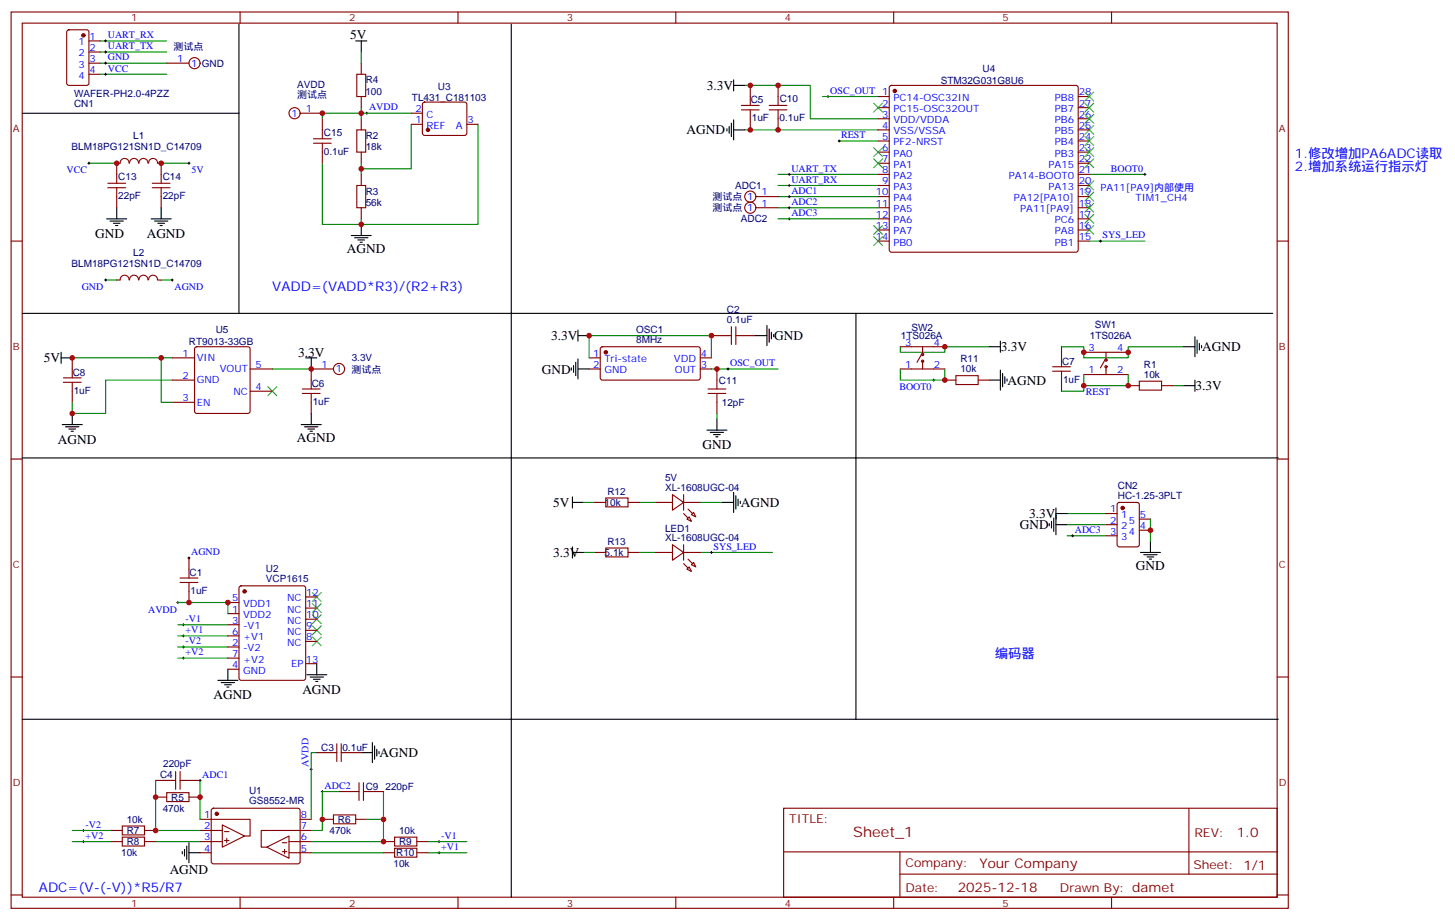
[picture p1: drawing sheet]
<svg xmlns="http://www.w3.org/2000/svg" width="462mm" height="292mm" viewBox="0 0 462 292" stroke-linecap="round" stroke-linejoin="round" font-family="sans-serif">
<g fill="none" stroke="#870000" stroke-width=".35">
<path d="M3.5 3.8h405.4v284.3h-405.4zM7.1 7.3h398.2v277.3h-398.2zM21.4 9.7l.5-.2h5.6l.7 .4v16.5l-.4 .6-5.9 .1-.7-.5v-16.4zM28.2 13h3.5M28.2 16.5h3.5M76.2 3.8v3.5M145.3 3.8v3.5M214.5 3.8v3.5M283.6 3.8v3.5M352.8 3.8v3.5M28.2 20h3.5M28.2 23.6h3.5"/>
<path d="M52.9 20h7.1M95.2 35.9h7.1M102.3 37.7v6.3M113.2 23.6h2.9v7h-2.9zM114.7 20v3.6M114.7 30.6v3.5M114.7 37.7v3.5M130.5 39.4h3.6M130.5 35.9h3.6M134.3 32.6l.5-.2h12.7l.5 .2 .2 .5-.1 9.4-.6 .5-13-.1-.4-.6v-9.2zM148.2 39.4h3.5M235.3 34.9h5.6"/>
<path d="M235.3 33.4h5.6M238.1 27.1v6.3M238.1 34.9v6.3M244.1 34.9h5.7M244.1 33.4h5.7M246.9 27.1v6.3M246.9 34.9v6.3M278.7 30.6h3.5M278.7 34.1h3.5M278.7 37.7h3.5M282.5 27.3l.4-.2h58.6l.5 .2 .2 .5v51.5l-.2 .5-.5 .2h-58.6l-.5-.2-.2-.5v-51.5zM342.2 30.6h3.5"/>
<path d="M342.2 34.1h3.5M342.2 37.7h3.5M34.2 59.5h5.7M34.2 58.1h5.7M37 59.5v6.4M38.1 51.8h-1.1v6.3M38.1 51.8a1.41 1.41 0 0 1 1.4-1.5 1.41 1.41 0 0 1 1.5 1.5M41.1 51.8a1.41 1.41 0 0 1 1.4-1.5 1.41 1.41 0 0 1 1.4 1.5M44.1 51.8a1.41 1.41 0 0 1 1.4-1.5 1.41 1.41 0 0 1 1.4 1.5M47.2 51.8a1.41 1.41 0 0 1 1.4-1.5 1.41 1.41 0 0 1 1.4 1.5M48.3 59.5h5.7M48.3 58.1h5.7"/>
<path d="M50.1 51.8h1.1v6.3M51.2 59.5v6.4M99.5 45.4h5.6M99.5 44h5.6M102.3 45.4v6.4M113.2 58.8h2.9v7.1h-2.9zM113.2 41.2h2.9v7.1h-2.9zM114.7 48.3v3.5M114.7 55.3v3.5M278.7 51.8h3.5M278.7 41.2h3.5M278.7 44.7h3.5"/>
<path d="M278.7 48.3h3.5M278.7 55.3h3.5M278.7 58.8h3.5M342.2 51.8h3.5M342.2 41.2h3.5M342.2 44.7h3.5M342.2 48.3h3.5M342.2 55.3h3.5M342.2 58.8h3.5M3.5 76.5h3.6M114.7 65.9v3.5M239.9 62.4h7"/>
<path d="M239.9 65.9h7M278.7 76.5h3.5M278.7 62.4h3.5M278.7 65.9h3.5M278.7 69.4h3.5M278.7 73h3.5M342.2 76.5h3.5M342.2 62.4h3.5M342.2 65.9h3.5M342.2 69.4h3.5M342.2 73h3.5M405.3 76.5h3.6"/>
<path d="M37 88.8h1.1M38.1 88.8a1.41 1.41 0 0 1 1.4-1.5 1.41 1.41 0 0 1 1.5 1.5M41.1 88.8a1.41 1.41 0 0 1 1.4-1.5 1.41 1.41 0 0 1 1.4 1.5M44.1 88.8a1.41 1.41 0 0 1 1.4-1.5 1.41 1.41 0 0 1 1.4 1.5M47.2 88.8a1.41 1.41 0 0 1 1.4-1.5 1.41 1.41 0 0 1 1.4 1.5M50.1 88.8h1.1M20.1 119.9h5.7M22.9 113.5v6.4M54.7 113.5h7M62 110.2l.4-.2h16.3l.5 .2 .2 .5v19.8l-.3 .5-.4 .2h-16.3l-.5-.3-.2-.4v-19.8zM79.4 117.1h7M105.8 117.1h-7v6.3"/>
<path d="M187 113.5h3.5M187 117.1h3.5M190.7 110.2l.5-.2 30.6 .1 .4 .6v9.4l-.7 .5-30.6-.1-.4-.6v-9.2zM222.2 113.5h3.6M222.2 117.1h3.6M225.8 106.5h6.3M227.5 117.1v6.3M232.1 103.6v5.7M233.5 103.6v5.7M233.5 106.5h6.4M285.8 117.1h14.1M285.8 110h14.1"/>
<path d="M292.5 112.5l-1.5 2.4M292.8 110v2.5M292.8 114.6v2.5M303.4 119.2h7v2.8h-7zM334.1 117.8h5.6M334.1 116.3h5.6M336.9 110v6.3M336.9 117.8v6.3M344 118.8h14.1M344 111.8h14.1M350.7 114.2l-1.5 2.5M351 111.8v2.4"/>
<path d="M351 116.3v2.5M20.1 121.3h5.7M22.9 121.3v6.3M54.7 120.6h7M54.7 127.6h7M79.4 124.1h7M96 124.8h5.6M96 123.4h5.6M98.8 124.8v6.4M224.7 124.8h5.7M224.7 123.4h5.7M227.5 124.8v6.4"/>
<path d="M299.9 120.6h3.5M310.4 120.6h3.6M358.1 122.3h3.5M361.6 120.9h7.1v2.9h-7.1zM368.7 122.3h3.5M3.5 145.6h3.6M188.7 159.4h3.6M192.3 158h7v2.8h-7zM199.3 159.4h3.5M208.1 159.4h5.3M213.4 156.9l3.6 2.5-3.6 2.5zM217 159.4h5.2"/>
<path d="M217 156.9v5M354.8 159.6l.4-.2h5.7l.6 .4 .1 13-.5 .6-5.9 .1-.6-.5-.1-12.9zM405.3 145.6h3.6M60 177v6.4M188.7 175.3h3.6M192.3 173.8h7v2.9h-7zM199.3 175.3h3.5M208.1 175.3h5.3M213.4 172.8l3.6 2.5-3.6 2.4zM217 172.8v4.9M217 175.3h5.2M218 164.7l.7-.7 .7 1.4z"/>
<path d="M219.4 163.3l.7-.7 .7 1.4zM219.4 179.1l.7-.7 .7 1.4zM351 162.9h3.5M351 166.4h3.5M351 170h3.5M361.6 168.2h3.5M361.6 164.7h3.5M57.1 184.8h5.7M57.1 183.4h5.7M60 184.8v6.3M72.3 194.7h3.5M72.3 198.2h3.5"/>
<path d="M72.3 191.1h3.5M76.1 186l.5-.2h19.7l.5 .2 .2 .5v28.6l-.2 .5-.5 .2h-19.7l-.5-.2-.3-.5v-28.6zM97 200h3.5M97 196.4h3.5M97 192.9h3.5M97 189.4h3.5M218 180.6l.7-.8 .7 1.5zM3.5 214.8h3.6M72.3 205.2h3.5M72.3 212.3h3.5M72.3 201.7h3.5M72.3 208.8h3.5"/>
<path d="M97 203.5h3.5M97 210.5h3.5M405.3 214.8h3.6M100.5 238.8h6.4M106.9 235.9v5.7M108.3 235.9v5.7M108.3 238.8h6.4M49.4 252.9h3.5M49.4 247.6h6.3M52.9 251.5h7.1v2.8h-7.1zM55.7 244.8v5.6M57.1 244.8v5.6"/>
<path d="M57.1 247.6h6.4M60 252.9h3.5M63.5 259.9h15.9v5.3h-1.8M67.3 256.6l.4-.2 27.1 .1 .4 .6v16.5l-.7 .4h-27l-.5-.7v-16.2zM95.2 259.9h3.6M102.3 259.9h3.5M105.8 258.5h7.1v2.8h-7.1zM107.6 251.1h6.3M112.9 259.9h3.5M113.9 248.3v5.6M115.4 248.3v5.6M115.4 251.1h6.3"/>
<path d="M248.7 256.4h156.6v28.2h-156.6zM377.3 256.4v20.9M35.3 263.5h3.5M35.3 267h3.5M38.8 262h7.1v2.9h-7.1zM38.8 265.6h7.1v2.8h-7.1zM45.9 263.5h3.5M45.9 267h3.5M63.5 263.5h7.1M63.5 267h7.1M63.5 270.5h3.5M70.6 261.7l7 3.5-7 3.5z"/>
<path d="M71.3 266.6h1.4M71.3 263.8h1.4M72 265.9v1.4M84.7 268.7l7-3.5v7.1zM89.6 270.2h1.4M89.6 267.3h1.4M90.3 269.5v1.4M91.7 267h7.1M91.7 270.5h7.1M98.8 263.5h-15.9v5.2h1.8M121.7 267h3.5M121.7 270.5h3.5"/>
<path d="M125.2 265.6h7.1v2.8h-7.1zM125.2 269.1h7.1v2.8h-7.1zM132.3 267h3.5M132.3 270.5h3.5M248.7 270.2h156.5M285.6 277.3h119.6M285.6 270.2v14.2M3.5 283.9h3.6M76.2 284.6v3.5M145.3 284.6v3.5M214.5 284.6v3.5M283.6 284.6v3.5"/>
<path d="M352.8 284.6v3.5M405.3 283.9h3.6"/>
<circle cx="61.7" cy="20" r="1.76"/>
<circle cx="93.5" cy="35.9" r="1.76"/>
<circle cx="238.1" cy="62.4" r="1.76"/>
<circle cx="238.1" cy="65.9" r="1.76"/>
<circle cx="107.6" cy="117.1" r="1.76"/>
<circle cx="292.8" cy="114.6" r=".35"/>
<circle cx="292.8" cy="112.5" r=".35"/>
<circle cx="351" cy="114.2" r=".35"/>
<circle cx="351" cy="116.3" r=".35"/>
</g>
<g fill="#870000" stroke="#870000" stroke-width=".35">
<path d="M218.4 161.5l1.4 1.4z"/>
<path d="M217 162.9l1.4 1.4z"/>
<path d="M218.4 177.4l1.4 1.4z"/>
<path d="M217 178.8l1.4 1.4z"/>
<circle cx="68.8" cy="258.2" r=".53"/>
<circle cx="77.6" cy="187.6" r=".53"/>
<circle cx="135.8" cy="41.2" r=".53"/>
<circle cx="284" cy="28.9" r=".53"/>
<circle cx="26.5" cy="11.2" r=".53"/>
<circle cx="192.3" cy="111.8" r=".53"/>
<circle cx="356.3" cy="161.1" r=".53"/>
</g>
<g fill="none" stroke="#008700" stroke-width=".35">
<path d="M31.7 16.5h21.2M31.7 13h21.2M114.7 16.5v3.5M31.7 23.6h21.2M31.7 20h21.2M114.7 34.1v3.6M130.5 39.4v14.2h-15.8M130.5 35.9h-28.2v1.8M151.7 39.4v31.8h-37v-1.8M236.4 27.1h20.8v10.6h21.5M261.1 30.6h17.6M28.2 51.8h8.8"/>
<path d="M51.2 51.8h8.8M102.3 51.8v19.4h12.4M114.7 51.8v3.5M236.4 41.2h42.3M246.9 55.3h31.8M246.9 58.8h31.8M266.3 44.7h12.4M345.7 55.3h17.7M246.9 62.4h31.8M246.9 65.9h31.8M246.9 69.4h31.8M345.7 76.5h17.7"/>
<path d="M33.5 88.8h3.5M51.2 88.8h3.5M22.9 113.5h31.8M51.2 113.5v14.1h3.5M86.4 117.1h12.4M187 113.5v-7h38.8v7M225.8 117.1h21.1M285.8 117.1v3.5h14.1v-3.5M285.8 110v1.8h14.1v-1.8h14.1M336.9 110h7.1v3.5h14.1v-3.5h17.6M344 118.8v5.3h-7.1M358.1 118.8v3.5h-14.1"/>
<path d="M54.7 120.6h-21.2v10.6h-10.6v-3.6M227.5 131.2v1.7M372.2 122.3h3.5M185.2 159.4h3.5M202.8 159.4h5.3M222.2 159.4h7.1M185.2 175.3h3.5M202.8 175.3h5.3M222.2 175.3h23M338.7 170h12.3M338.7 166.4h12.3M338.7 162.9h12.3"/>
<path d="M365.1 164.7v7M56.4 198.2h15.9M60 191.1h-3.6h15.9v3.6M56.4 208.8h15.9M56.4 205.2h15.9M56.4 201.7h15.9M100.5 238.8h-1.7v21.1M49.4 247.6v15.9h14.1M63.5 247.6v12.3M107.6 251.1h-5.3v12.4h-3.5M116.4 259.9h5.3M121.7 251.1v15.9h-22.9"/>
<path d="M22.9 267h12.4M22.9 263.5h12.4M49.4 267h14.1M98.8 270.5h22.9M135.8 270.5h12.4M135.8 267h12.4"/>
</g>
<g fill="none" stroke="#000" stroke-width=".32">
<path d="M33.2 16.5h.7M33.2 13h.7M33.5 12.6v.7M33.5 16.2v.7M33.5 19.7v.7M33.2 23.6h.7M33.2 20h.7M33.5 23.2v.7M116.1 35.9h.7M116.4 35.6v.7M262.5 30.6h.7M262.8 30.3v.7"/>
<path d="M27.9 51.8h.7M28.2 51.4v.7M59.6 51.8h.7M60 51.4v.7M250.1 55.3h.7M250.1 58.8h.7M250.5 55v.7M250.5 58.5v.7M266 44.7h.7M266.3 44.4v.7M363 55.3h.7M363.4 55v.7"/>
<path d="M250.1 65.9h.7M250.1 62.4h.7M250.1 69.4h.7M250.5 62v.7M250.5 65.5v.8M250.5 69.1v.7M348.9 76.5h.7M349.2 76.1v.7M33.2 88.8h.7M33.5 88.5v.7M54.3 88.8h.7M54.7 88.5v.7"/>
<path d="M230.7 117.1h.7M231.1 116.7v.7M296 120.6h.7M296.3 120.2v.7M343.6 122.3h.7M344 122v.7M59.6 177h.7M60 176.7v.7M225.4 175.3h.7M225.8 174.9v.7M340.1 170h.7M340.4 169.6v.7"/>
<path d="M56.1 191.1h.7M56.4 190.8v.7M57.9 198.2h.7M58.2 197.8v.7M57.9 208.8h.7M57.9 201.7h.7M57.9 205.2h.7M58.2 201.4v.7M58.2 204.9v.7M58.2 208.4v.7M63.1 247.6h.8M63.5 247.2v.7"/>
<path d="M98.4 244.1h.7M98.8 243.7v.7M102 251.1h.7M102.3 250.8v.7M26.1 267h.7M26.1 263.5h.7M26.5 263.1v.7M26.5 266.6v.7M139 267h.7M139 270.5h.7M139.3 266.6v.7M139.3 270.2v.7"/>
</g>
<g fill="none" stroke="#000" stroke-width=".35">
<path d="M75.8 7.7v91.7M112.9 13h3.5M114.7 13v3.5M162.3 7.7v137.6h-155.2M7.1 35.9h68.7M232.1 39.1v4.2M232.8 27.1h3.6M232.8 25.3v3.6M232.8 38v6.4M230.7 40.9v.7M231.4 40.1v2.2M232.8 41.2h3.6"/>
<path d="M33.9 69.4h6.3M34.9 70.1h4.3M36 70.8h2.1M36.7 71.5h.7M37 65.9v3.5M48 69.4h6.3M49 70.1h4.3M50.1 70.8h2.1M50.8 71.5h.7M51.2 65.9v3.5M111.5 74.7h6.3M112.5 75.4h4.3"/>
<path d="M113.6 76.1h2.1M114.3 76.8h.7M114.7 71.2v3.5M7.1 99.4h396.8M271.6 99.4v128.8M19.4 113.5h3.5M19.4 111.8v3.5M97 113.5h3.5M98.8 113.5v3.6M181.3 116.7v.7M182 116v2.1M182.7 114.9v4.3"/>
<path d="M183.4 117.1h3.6M183.4 104.7v3.5M183.4 113.9v6.3M183.4 106.5h3.6M239.9 106.5h3.5M243.4 103.3v6.3M244.1 104.4v4.2M244.8 105.4v2.1M245.5 106.1v.7M314 110h3.5M317.5 108.2v3.6M317.5 117.4v6.4"/>
<path d="M318.2 118.5v4.2M318.9 119.5v2.1M375.7 110h3.5M379.2 106.8v6.4M379.9 107.9v4.2M380.6 108.9v2.2M381.4 109.6v.7M19.8 134.7h6.3M20.8 135.4h4.2M21.9 136.1h2.1M22.6 136.8h.7M22.9 131.2v3.5"/>
<path d="M95.6 134.7h6.4M96.7 135.4h4.2M97.7 136.1h2.1M98.4 136.8h.7M98.8 131.2v3.5M224.4 136.5h6.3M225.4 137.2h4.3M226.5 137.9h2.1M227.2 138.6h.7M227.5 132.9v3.6M314 120.6h3.5M319.6 120.2v.7"/>
<path d="M375.7 122.3h3.5M379.2 120.6v3.5M181.7 159.4h3.5M181.7 157.6v3.5M229.3 159.4h3.5M232.8 156.2v6.4M233.5 157.3v4.2M234.2 158.3v2.1M234.9 159v.7M405.7 145.3h-243.4v139.3M181.7 173.5v3.5M181.7 175.3h3.5"/>
<path d="M333 166.1v.7M333.7 165.4v2.1M334.4 164.3v4.3M335.1 166.4h3.6M335.1 161.1v8.5M335.1 162.9h3.6M361.9 175.3h6.4M363 176h4.2M364.1 176.7h2.1M364.8 177.4h.7M365.1 171.7v3.6M69.1 215.8h6.4"/>
<path d="M70.2 216.5h4.2M71.3 217.2h2.1M72 217.9h.7M72.3 212.3v3.5M97.4 214.1h6.3M98.4 214.8h4.3M99.5 215.5h2.1M100.2 216.2h.7M100.5 210.5v3.6M7.1 228.2h398.6M114.7 238.8h3.5M118.2 235.6v6.3"/>
<path d="M118.9 236.6v4.3M119.6 237.7v2.1M120.3 238.4v.7M57.9 270.2v.7M58.6 269.5v2.1M59.3 268.4v4.2M60 270.5h3.5M60 267.3v6.4"/>
</g>
<g fill="none" stroke="#3c3" stroke-width=".35">
<path d="M277.3 32.7l2.8 2.9M280.1 32.7l-2.8 2.9M344.3 39.8l2.8 2.8M344.3 29.2l2.8 2.8M344.3 32.7l2.8 2.9M344.3 36.3l2.8 2.8M347.1 39.8l-2.8 2.8M347.1 29.2l-2.8 2.8M347.1 32.7l-2.8 2.9M347.1 36.3l-2.8 2.8M277.3 46.8l2.8 2.9M277.3 50.4l2.8 2.8"/>
<path d="M280.1 46.8l-2.8 2.9M280.1 50.4l-2.8 2.8M344.3 50.4l2.8 2.8M344.3 57.4l2.8 2.9M344.3 43.3l2.8 2.8M344.3 46.8l2.8 2.9M347.1 50.4l-2.8 2.8M347.1 57.4l-2.8 2.9M347.1 43.3l-2.8 2.8M347.1 46.8l-2.8 2.9M277.3 71.5l2.8 2.9M277.3 75.1l2.8 2.8"/>
<path d="M280.1 71.5l-2.8 2.9M280.1 75.1l-2.8 2.8M344.3 71.5l2.8 2.9M344.3 68l2.8 2.8M344.3 61l2.8 2.8M344.3 64.5l2.8 2.8M347.1 71.5l-2.8 2.9M347.1 68l-2.8 2.8M347.1 61l-2.8 2.8M347.1 64.5l-2.8 2.8M85 122.7l2.8 2.8M87.8 122.7l-2.8 2.8"/>
<path d="M99.1 198.5l2.9 2.9M99.1 195l2.9 2.8M99.1 191.5l2.9 2.8M99.1 188l2.9 2.8M102 198.5l-2.9 2.9M102 195l-2.9 2.8M102 191.5l-2.9 2.8M102 188l-2.9 2.8M99.1 202.1l2.9 2.8M102 202.1l-2.9 2.8"/>
</g>
<g fill="#c00">
<circle cx="51.2" cy="113.5" r=".88"/>
<circle cx="114.7" cy="71.2" r=".88"/>
<circle cx="114.7" cy="53.6" r=".88"/>
<circle cx="114.7" cy="35.9" r=".88"/>
<circle cx="238.1" cy="41.2" r=".88"/>
<circle cx="246.9" cy="27.1" r=".88"/>
<circle cx="238.1" cy="27.1" r=".88"/>
<circle cx="246.9" cy="41.2" r=".88"/>
<circle cx="344" cy="111.8" r=".88"/>
<circle cx="358.1" cy="111.8" r=".88"/>
<circle cx="344" cy="122.3" r=".88"/>
<circle cx="299.9" cy="110" r=".88"/>
<circle cx="22.9" cy="131.2" r=".88"/>
<circle cx="37" cy="51.8" r=".88"/>
<circle cx="358.1" cy="122.3" r=".88"/>
<circle cx="299.9" cy="120.6" r=".88"/>
<circle cx="72.3" cy="191.1" r=".88"/>
<circle cx="51.2" cy="51.8" r=".88"/>
<circle cx="98.8" cy="117.1" r=".88"/>
<circle cx="22.9" cy="113.5" r=".88"/>
<circle cx="49.4" cy="252.9" r=".88"/>
<circle cx="49.4" cy="263.5" r=".88"/>
<circle cx="63.5" cy="252.9" r=".88"/>
<circle cx="121.7" cy="267" r=".88"/>
<circle cx="121.7" cy="259.9" r=".88"/>
<circle cx="102.3" cy="259.9" r=".88"/>
<circle cx="60" cy="191.1" r=".88"/>
<circle cx="227.5" cy="117.1" r=".88"/>
<circle cx="225.8" cy="106.5" r=".88"/>
<circle cx="365.1" cy="168.2" r=".88"/>
<circle cx="187" cy="106.5" r=".88"/>
<circle cx="102.3" cy="35.9" r=".88"/>
</g>
<text font-size="4.6" fill="#800" x="270.8" y="265.4">Sheet_1</text>
<g font-size="4.2">
<text x="111.1" y="12.3">5V</text>
<text x="224.3" y="28.5">3.3V</text>
<text x="217.9" y="42.6">AGND</text>
<text x="30.2" y="75.5">GND</text>
<text x="46.6" y="75.4">AGND</text>
<text x="110.1" y="80.4">AGND</text>
<text x="174.9" y="107.9">3.3V</text>
<text x="245.7" y="107.9">GND</text>
<text x="94.6" y="113.2">3.3V</text>
<text x="317.7" y="111.4">3.3V</text>
<text x="381.5" y="111.4">AGND</text>
<text x="13.9" y="114.9">5V</text>
<text x="172" y="118.5">GND</text>
<text x="319.8" y="122">AGND</text>
<text x="379.4" y="123.8">3.3V</text>
<text x="18.3" y="140.8">AGND</text>
<text x="94.2" y="140.3">AGND</text>
<text x="223" y="142.6">GND</text>
<text x="175.6" y="160.8">5V</text>
<text x="235.1" y="160.8">AGND</text>
<text x="323.7" y="167.9">GND</text>
<text x="326.6" y="164.3">3.3V</text>
<text x="175.6" y="176.7">3.3V</text>
<text x="360.5" y="180.9">GND</text>
<text x="67.7" y="221.8">AGND</text>
<text x="96" y="220.1">AGND</text>
<text x="120.5" y="240.2">AGND</text>
<text x="53.9" y="277.2">AGND</text>
</g>
<g font-size="4.2" fill="#00f">
<text x="411" y="50">1.修改增加PA6ADC读取</text>
<text x="411" y="54.3">2.增加系统运行指示灯</text>
<text x="86.4" y="92.4">VADD=(VADD*R3)/(R2+R3)</text>
<text x="315.7" y="208.8">编码器</text>
<text x="12.3" y="282.9">ADC=(V-(-V))*R5/R7</text>
</g>
<g font-size="4.2" fill="#800">
<text x="392.5" y="265.7">1.0</text>
<text x="310.9" y="275.2">Your Company</text>
<text x="304" y="283">2025-12-18</text>
</g>
<g font-size="3.9" fill="#800">
<text x="250.5" y="261">TITLE:</text>
<text x="379.1" y="265.7">REV:</text>
<text x="287.4" y="275.2">Company:</text>
<text x="378.7" y="275.8">Sheet: 1/1</text>
<text x="287.4" y="282.9">Date:</text>
<text x="336.4" y="282.9">Draw</text>
<text x="346.6" y="282.9">n By: damet</text>
</g>
<g font-size="3.2" fill="#800">
<text x="41.6" y="6.8">1</text>
<text x="110.8" y="6.8">2</text>
<text x="179.9" y="6.8">3</text>
<text x="249.1" y="6.8">4</text>
<text x="318.2" y="6.8">5</text>
<text x="4.1" y="41.9">A</text>
<text x="405.9" y="41.9">A</text>
<text x="4.1" y="111.1">B</text>
<text x="405.9" y="111.1">B</text>
<text x="4.1" y="180.2">C</text>
<text x="405.9" y="180.2">C</text>
<text x="4.1" y="249.3">D</text>
<text x="405.9" y="249.3">D</text>
<text x="41.6" y="287.6">1</text>
<text x="110.8" y="287.6">2</text>
<text x="179.9" y="287.6">3</text>
<text x="249.1" y="287.6">4</text>
<text x="318.2" y="287.6">5</text>
</g>
<g font-size="3.2" fill="#00f">
<text x="24.9" y="14.4">1</text>
<text x="24.9" y="17.9">2</text>
<text x="28.4" y="12.6">1</text>
<text x="28.4" y="16.2">2</text>
<text x="34.2" y="15.6">UART_TX</text>
<text x="34.2" y="12.1">UART_RX</text>
<text x="24.9" y="21.4">3</text>
<text x="28.4" y="19.7">3</text>
<text x="28.4" y="23.2">4</text>
<text x="34.2" y="22.7">VCC</text>
<text x="34.2" y="19.2">GND</text>
<text x="56.2" y="19.7">1</text>
<text x="60.7" y="21.1">1 GND</text>
<text x="24.9" y="25">4</text>
<text x="263.5" y="29.7">OSC_OUT</text>
<text x="97" y="35.6">1</text>
<text x="117.1" y="35">AVDD</text>
<text x="131.9" y="35.6">2</text>
<text x="280" y="30.3">1</text>
<text x="280" y="33.8">2</text>
<text x="283.5" y="32">PC14-OSC32IN</text>
<text x="283.5" y="35.6">PC15-OSC32OUT</text>
<text x="334.8" y="35.6">PB7</text>
<text x="334.8" y="32">PB8</text>
<text x="342.4" y="33.8">27</text>
<text x="342.4" y="30.3">28</text>
<text x="92.5" y="37">1</text>
<text x="131.9" y="39.1">1</text>
<text x="135.4" y="40.9">REF</text>
<text x="135.4" y="37.3">C</text>
<text x="144.7" y="40.9">A</text>
<text x="148.3" y="39.1">3</text>
<text x="280" y="37.3">3</text>
<text x="280" y="40.9">4</text>
<text x="283.5" y="39.1">VDD/VDDA</text>
<text x="334.8" y="39.1">PB6</text>
<text x="342.4" y="40.9">25</text>
<text x="342.4" y="37.3">26</text>
<text x="267" y="43.8">REST</text>
<text x="280" y="44.4">5</text>
<text x="280" y="47.9">6</text>
<text x="283.5" y="42.6">VSS/VSSA</text>
<text x="283.5" y="46.1">PF2-NRST</text>
<text x="334.8" y="46.1">PB4</text>
<text x="334.8" y="42.6">PB5</text>
<text x="342.4" y="47.9">23</text>
<text x="342.4" y="44.4">24</text>
<text x="280" y="51.4">7</text>
<text x="283.5" y="49.7">PA0</text>
<text x="283.5" y="53.2">PA1</text>
<text x="332.8" y="53.2">PA15</text>
<text x="334.8" y="49.7">PB3</text>
<text x="342.4" y="51.4">22</text>
<text x="21.1" y="54.9">VCC</text>
<text x="60.8" y="54.9">5V</text>
<text x="251.2" y="54.4">UART_TX</text>
<text x="251.2" y="58">UART_RX</text>
<text x="280" y="55">8</text>
<text x="280" y="58.5">9</text>
<text x="283.5" y="56.7">PA2</text>
<text x="320.2" y="56.7">PA14-BOOT0</text>
<text x="342.4" y="58.5">20</text>
<text x="342.4" y="55">21</text>
<text x="352.6" y="54.4">BOOT0</text>
<text x="241.7" y="62">1</text>
<text x="241.7" y="65.5">1</text>
<text x="251.2" y="65">ADC2</text>
<text x="251.2" y="61.5">ADC1</text>
<text x="278" y="62">10</text>
<text x="278" y="65.5">11</text>
<text x="283.5" y="60.3">PA3</text>
<text x="283.5" y="63.8">PA4</text>
<text x="321.8" y="63.8">PA12[PA10]</text>
<text x="332.8" y="60.3">PA13</text>
<text x="342.4" y="65.5">18</text>
<text x="342.4" y="62">19</text>
<text x="349.2" y="60.6">PA11[PA9]内部使用</text>
<text x="360.4" y="63.8">TIM1_CH4</text>
<text x="251.2" y="68.5">ADC3</text>
<text x="278" y="69.1">12</text>
<text x="283.5" y="67.3">PA5</text>
<text x="283.5" y="70.8">PA6</text>
<text x="323.8" y="67.3">PA11[PA9]</text>
<text x="334.7" y="70.8">PC6</text>
<text x="342.4" y="69.1">17</text>
<text x="278" y="72.6">13</text>
<text x="278" y="76.1">14</text>
<text x="283.5" y="74.4">PA7</text>
<text x="283.5" y="77.9">PB0</text>
<text x="334.8" y="77.9">PB1</text>
<text x="334.8" y="74.4">PA8</text>
<text x="342.4" y="76.1">15</text>
<text x="342.4" y="72.6">16</text>
<text x="350" y="75.6">SYS_LED</text>
<text x="26" y="91.9">GND</text>
<text x="55.4" y="91.9">AGND</text>
<text x="58" y="113.2">1</text>
<text x="188.3" y="113.2">1</text>
<text x="222.4" y="113.2">4</text>
<text x="287.3" y="109.6">3</text>
<text x="296.3" y="109.6">4</text>
<text x="345.5" y="111.4">3</text>
<text x="354.5" y="111.4">4</text>
<text x="62.4" y="114.6">VIN</text>
<text x="69.7" y="118.1">VOUT</text>
<text x="81.1" y="116.7">5</text>
<text x="102.1" y="116.7">1</text>
<text x="106.5" y="118.1">1</text>
<text x="188.3" y="116.7">2</text>
<text x="191.8" y="114.9">Tri-state</text>
<text x="191.8" y="118.5">GND</text>
<text x="213.9" y="114.9">VDD</text>
<text x="214.2" y="118.5">OUT</text>
<text x="222.4" y="116.7">3</text>
<text x="231.8" y="116.2">OSC_OUT</text>
<text x="287.3" y="116.7">1</text>
<text x="296.3" y="116.7">2</text>
<text x="345.5" y="118.5">1</text>
<text x="354.5" y="118.5">2</text>
<text x="58" y="120.2">2</text>
<text x="62.4" y="121.6">GND</text>
<text x="74.1" y="125.2">NC</text>
<text x="81.1" y="123.8">4</text>
<text x="285.4" y="123.7">BOOT0</text>
<text x="344.7" y="125.4">REST</text>
<text x="58" y="127.3">3</text>
<text x="62.4" y="128.7">EN</text>
<text x="352.3" y="162.6">1</text>
<text x="352.3" y="166.1">2</text>
<text x="355.8" y="164.3">1</text>
<text x="355.8" y="167.9">2</text>
<text x="358.3" y="166.1">5</text>
<text x="361.8" y="167.9">4</text>
<text x="361.8" y="164.3">5</text>
<text x="341.1" y="169.1">ADC3</text>
<text x="352.3" y="169.6">3</text>
<text x="355.8" y="171.4">3</text>
<text x="358.3" y="169.6">4</text>
<text x="60.7" y="176.1">AGND</text>
<text x="226.5" y="174.4">SYS_LED</text>
<text x="73.7" y="190.8">5</text>
<text x="91.1" y="190.8">NC</text>
<text x="97.2" y="189">12</text>
<text x="47" y="194.5">AVDD</text>
<text x="58.9" y="197.3">-V1</text>
<text x="73.7" y="194.3">1</text>
<text x="73.7" y="197.8">3</text>
<text x="77.2" y="196.1">VDD2</text>
<text x="77.2" y="192.5">VDD1</text>
<text x="91.1" y="197.8">NC</text>
<text x="91.1" y="194.3">NC</text>
<text x="97.2" y="196.1">10</text>
<text x="97.2" y="192.5">11</text>
<text x="58.9" y="200.8">+V1</text>
<text x="73.7" y="201.4">6</text>
<text x="77.2" y="199.6">-V1</text>
<text x="77.2" y="203.1">+V1</text>
<text x="91.1" y="201.4">NC</text>
<text x="97.2" y="203.1">8</text>
<text x="97.2" y="199.6">9</text>
<text x="58.9" y="207.9">+V2</text>
<text x="58.9" y="204.4">-V2</text>
<text x="73.7" y="204.9">2</text>
<text x="73.7" y="208.4">7</text>
<text x="77.2" y="206.7">-V2</text>
<text x="91.1" y="204.9">NC</text>
<text x="73.7" y="211.9">4</text>
<text x="77.2" y="213.7">GND</text>
<text x="77.2" y="210.2">+V2</text>
<text x="92.4" y="211.6">EP</text>
<text x="97" y="210.2">13</text>
<text x="97.9" y="243.3" transform="rotate(-90 97.9 243.3)">AVDD</text>
<text x="64.2" y="246.7">ADC1</text>
<text x="103" y="250.2">ADC2</text>
<text x="27.2" y="262.6">-V2</text>
<text x="64.8" y="259.6">1</text>
<text x="64.8" y="263.1">2</text>
<text x="95.4" y="263.1">7</text>
<text x="95.4" y="259.6">8</text>
<text x="27.2" y="266.1">+V2</text>
<text x="64.8" y="266.6">3</text>
<text x="95.4" y="266.6">6</text>
<text x="140.1" y="269.6">+V1</text>
<text x="140.1" y="266.1">-V1</text>
<text x="64.8" y="270.2">4</text>
<text x="95.4" y="270.2">5</text>
</g>
<g font-size="3.2" fill="#000080">
<text x="55" y="15.9">测试点</text>
<text x="311.9" y="23">U4</text>
<text x="94.4" y="28">AVDD</text>
<text x="116.1" y="26.5">R4</text>
<text x="139" y="28.4">U3</text>
<text x="298.6" y="26.5">STM32G031G8U6</text>
<text x="23.5" y="30.6">WAFER-PH2.0-4PZZ</text>
<text x="23.5" y="33.8">CN1</text>
<text x="94.4" y="31.2">测试点</text>
<text x="116" y="30">100</text>
<text x="130.7" y="31.9">TL431_C181103</text>
<text x="238.3" y="32.8">C5</text>
<text x="247.5" y="32.5">C10</text>
<text x="238.6" y="38.5">1uF</text>
<text x="247.4" y="38.5">0.1uF</text>
<text x="22.7" y="47.6">BLM18PG121SN1D_C14709</text>
<text x="42.3" y="44.1">L1</text>
<text x="102.8" y="43">C15</text>
<text x="116.1" y="47.6">18k</text>
<text x="116.1" y="44.1">R2</text>
<text x="102.8" y="49">0.1uF</text>
<text x="37.5" y="57.2">C13</text>
<text x="51.7" y="57.2">C14</text>
<text x="233.3" y="60">ADC1</text>
<text x="37.5" y="63.1">22pF</text>
<text x="51.6" y="63.1">22pF</text>
<text x="116.1" y="65.3">56k</text>
<text x="116.1" y="61.7">R3</text>
<text x="226.1" y="63.5">测试点 1</text>
<text x="226.1" y="67">测试点 1</text>
<text x="235.1" y="70.6">ADC2</text>
<text x="42.3" y="81.1">L2</text>
<text x="22.7" y="84.7">BLM18PG121SN1D_C14709</text>
<text x="230.7" y="99.4">C2</text>
<text x="68.5" y="105.6">U5</text>
<text x="201.9" y="105.6">OSC1</text>
<text x="230.7" y="102.6">0.1uF</text>
<text x="285.9" y="107.6">1TS026A</text>
<text x="289.2" y="105.1">SW2</text>
<text x="345.9" y="107.6">1TS026A</text>
<text x="347.4" y="104.1">SW1</text>
<text x="60" y="109.4">RT9013-33GB</text>
<text x="201.9" y="108.8">8MHz</text>
<text x="23.1" y="119.2">C8</text>
<text x="111.5" y="118.2">测试点</text>
<text x="111.6" y="114.7">3.3V</text>
<text x="304.8" y="118.1">10k</text>
<text x="304.8" y="114.9">R11</text>
<text x="337.1" y="115.7">C7</text>
<text x="363" y="119.9">10k</text>
<text x="363" y="116.7">R1</text>
<text x="23.4" y="124.9">1uF</text>
<text x="98.9" y="122.8">C6</text>
<text x="228.2" y="121.7">C11</text>
<text x="337.4" y="121.4">1uF</text>
<text x="99.3" y="128.4">1uF</text>
<text x="229.1" y="128.8">12pF</text>
<text x="211.1" y="155.9">XL-1608UGC-04</text>
<text x="211.1" y="152.7">5V</text>
<text x="354.8" y="155.2">CN2</text>
<text x="191.9" y="160.5">10k</text>
<text x="192.8" y="157">R12</text>
<text x="354.8" y="158.3">HC-1.25-3PLT</text>
<text x="192.8" y="172.9">R13</text>
<text x="211.1" y="171.7">XL-1608UGC-04</text>
<text x="211.1" y="168.6">LED1</text>
<text x="191.9" y="176.4">5.1k</text>
<text x="60.1" y="182.7">C1</text>
<text x="84.4" y="184.6">VCP1615</text>
<text x="84.4" y="181.4">U2</text>
<text x="60.5" y="188.4">1uF</text>
<text x="102" y="238.1">C3</text>
<text x="108.7" y="238.1">0.1uF</text>
<text x="51.8" y="243.4">220pF</text>
<text x="50.8" y="246.9">C4</text>
<text x="79" y="252">U1</text>
<text x="116.1" y="250.5">C9</text>
<text x="122.3" y="250.5">220pF</text>
<text x="51.6" y="257.5">470k</text>
<text x="54.3" y="254">R5</text>
<text x="79" y="255.2">GS8552-MR</text>
<text x="40.2" y="261">10k</text>
<text x="107.3" y="261.1">R6</text>
<text x="40.2" y="264.6">R7</text>
<text x="40.2" y="268.1">R8</text>
<text x="104.6" y="264.6">470k</text>
<text x="126.7" y="264.5">10k</text>
<text x="126.7" y="268.2">R9</text>
<text x="38.4" y="271.6">10k</text>
<text x="124.9" y="275.2">10k</text>
<text x="125.7" y="271.7">R10</text>
</g>
</svg>
